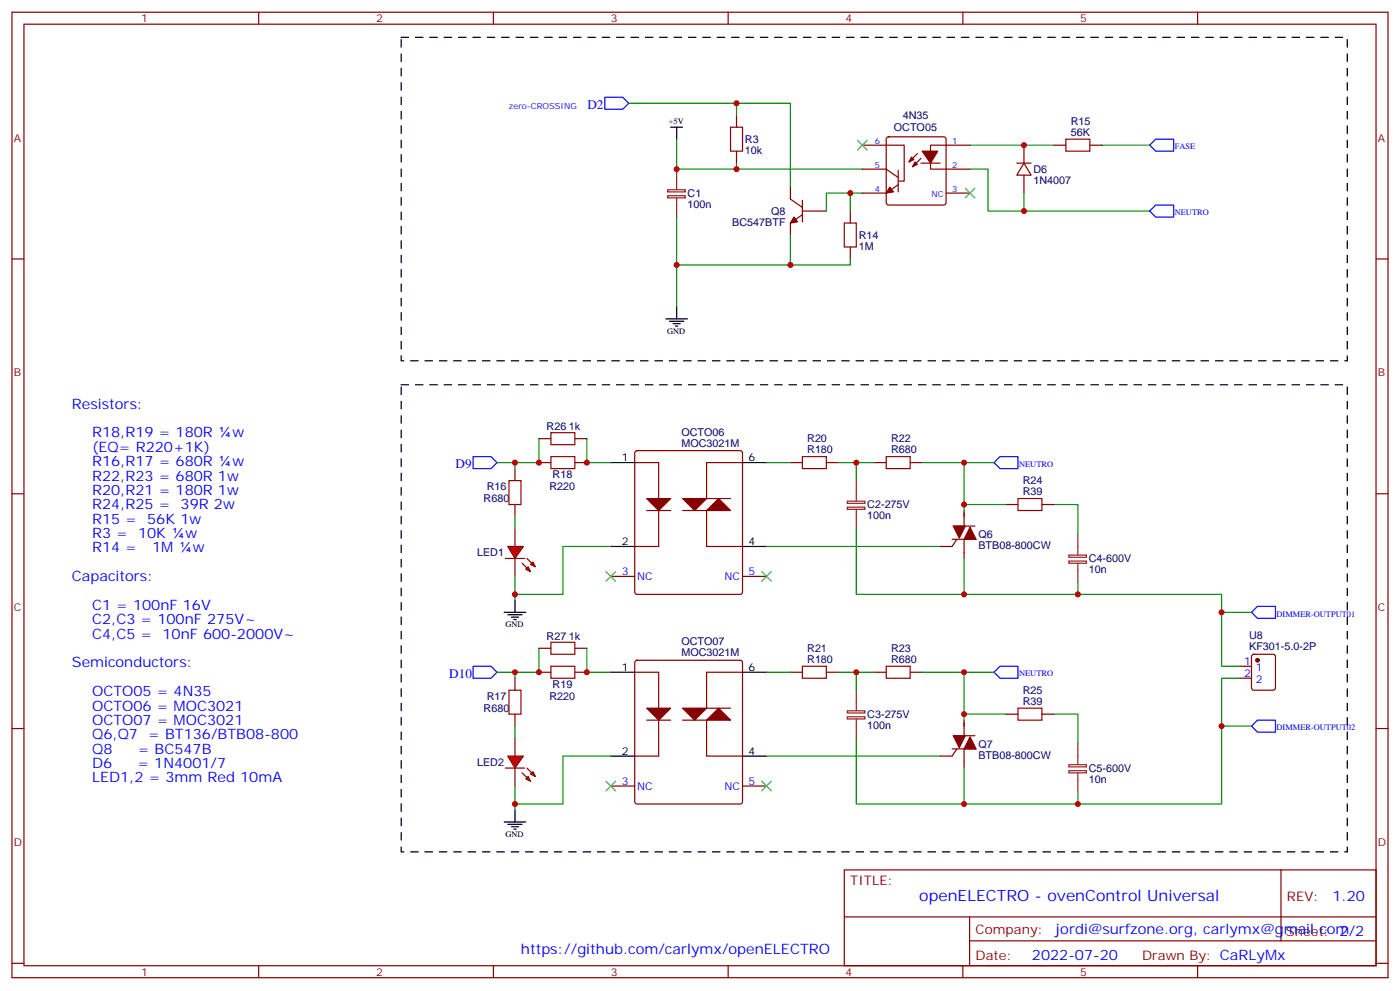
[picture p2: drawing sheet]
<svg xmlns="http://www.w3.org/2000/svg" width="412mm" height="292mm" viewBox="0 0 412 292" stroke-linecap="round" stroke-linejoin="round" font-family="sans-serif">
<g fill="none" stroke="#870000" stroke-width=".35">
<path d="M3.5 3.6h405.4v284.3h-405.4zM7.1 7.1h398.2v277.3h-398.2zM76.2 3.6v3.5M145.3 3.6v3.5M214.5 3.6v3.5M283.6 3.6v3.5M352.8 3.6v3.5M3.5 76.3h3.6M405.3 76.3h3.6M3.5 145.4h3.6M405.3 145.4h3.6M3.5 214.6h3.6"/>
<path d="M405.3 214.6h3.6M248.7 256.2h156.6v28.2h-156.6zM377.3 256.2v20.9M248.7 270h156.5M285.6 277.1h119.6M285.6 270v14.1M3.5 283.7h3.6M76.2 284.4v3.5M145.3 284.4v3.5M214.5 284.4v3.5M283.6 284.4v3.5M352.8 284.4v3.5"/>
<path d="M405.3 283.7h3.6"/>
</g>
<path d="M178.2 28.6h5.2l1.8 1.8-1.8 1.8h-5.2zM139.3 134.5h5.3l1.8 1.7-1.8 1.8h-5.3zM139.3 196.2h5.3l1.8 1.8-1.8 1.7h-5.3z" fill="none" stroke="#00f" stroke-width=".35"/>
<path d="M197.6 37.5h3.5M199.3 37.5v3.5M196.1 93.9h6.4M197.2 94.6h4.2M198.3 95.3h2.1M199 96h.7M199.3 90.4v3.5" fill="none" stroke="#000" stroke-width=".35"/>
<path d="M187.2 132.9l.5-.2h30.3l.5 .2 .2 .5v40.9l-.2 .5-.5 .2h-30.3l-.5-.2-.2-.5v-40.9z" fill="#fff" stroke="#870000" stroke-width=".35"/>
<path d="M187 136.2h7v24.7h-7M218.7 136.2h-10.6v10.6h7.1M190.5 150.4h7.1M201.1 150.4h7v10.5h10.6M179.9 169.8h7.1M218.7 169.8h7.1" fill="none" stroke="#870000" stroke-width=".35"/>
<g fill="#870000" stroke="#870000" stroke-width=".35">
<path d="M190.5 146.8h7.1l-3.6 3.6z"/>
<path d="M201.1 146.8h7l-3.5 3.6z"/>
<path d="M208.1 150.4l3.6-3.6 3.5 3.6z"/>
</g>
<path d="M179.9 136.2h7.1M218.7 136.2h7.1M179.9 160.9h7.1M218.7 160.9h7.1" fill="none" stroke="#000" stroke-width=".35"/>
<path d="M187.2 194.7l.5-.2h30.3l.5 .2 .2 .5v40.9l-.2 .5-.5 .2h-30.3l-.5-.2-.2-.5v-40.9z" fill="#fff" stroke="#870000" stroke-width=".35"/>
<g fill="none" stroke="#870000" stroke-width=".35">
<path d="M217 33.9v3.6M217 44.5v3.5M232.8 55.1v3.5l3.6 2.5M236.4 59v6.3M254 42.8h12.3v10.5h-1.7M254 49.8h7.1l3.5 2.5M261.3 40.5l.5-.2h16.2l.5 .2 .2 .5v18.7l-.2 .5-.5 .2h-16.2l-.5-.2-.2-.5v-18.7zM264.6 54.4l-3.5 2.5h-7.1M264.6 50.2v6.3M270.2 45.2l-2.4 2.5M271.3 46.6l-2.5 2.5M271.3 48h5.6"/>
<path d="M278.7 56.9h7.1M285.8 42.8h-11.7v7h11.7M299.5 48h4.2M301.6 48l2.1 3.6h-4.2zM301.6 42.8v5.2M301.6 51.6v5.3M310.4 42.8h3.6M321 42.8h3.6M236.4 63.2l-3.6 2.5v3.5M236.4 62.2h7M250.5 62.2v3.5M250.5 72.7v3.6"/>
<path d="M151.7 138v3.5M151.7 148.6v3.5M280.5 158.8h7M280.8 154.9h6.4M281.9 158.8l-1.4 2.1h-3.6M284 150.4v4.5M284 158.8v5.7M151.7 199.7v3.6M187 198h7v24.7h-7M218.7 198h-10.6v10.6h7.1M151.7 210.3v3.6M190.5 212.1h7.1"/>
<path d="M201.1 212.1h7v10.6h10.6M280.8 216.7h6.4M284 212.1v4.6M179.9 231.5h7.1M218.7 231.5h7.1M280.5 220.6h7M281.9 220.6l-1.4 2.1h-3.6M284 220.6v5.6"/>
</g>
<g fill="#870000" stroke="#870000" stroke-width=".35">
<path d="M190.5 208.6h7.1l-3.6 3.5z"/>
<path d="M201.1 208.6h7l-3.5 3.5z"/>
<path d="M208.1 212.1l3.6-3.5 3.5 3.5z"/>
<path d="M262.1 55.1l1.1 1.4-2.1 .4z"/>
<path d="M269.5 47.7l.7 .7-1.4 .7z"/>
<path d="M268.5 46.3l.7 .7-1.4 .7z"/>
<path d="M271.6 44.5h4.6l-2.1 3.5z"/>
<path d="M280.8 154.9h3.5l-1.7 3.6z"/>
<path d="M285.8 155.3l1.7 3.5h-3.5z"/>
<path d="M280.8 216.7h3.5l-1.7 3.5z"/>
<path d="M285.8 217l1.7 3.6h-3.5z"/>
<path d="M233.9 63.9l1 1.4-2.1 .4z"/>
</g>
<g fill="none" stroke="#000" stroke-width=".35">
<path d="M151.7 176.8v3.5M148.5 180.3h6.4M149.6 181h4.2M150.6 181.8h2.2M151.3 182.5h.7M179.9 198h7.1M218.7 198h7.1M151.7 238.5v3.6M179.9 222.7h7.1M218.7 222.7h7.1M148.5 242.1h6.4M149.6 242.8h4.2"/>
<path d="M150.6 243.5h2.2M151.3 244.2h.7"/>
</g>
<path d="M196.7 55.9h5.2v.6h-5.2zM196.7 57.6h5.2v.7h-5.2zM199.3 49.8v6M199.3 58.3v5.6" fill="none" stroke="#8c2424" stroke-width=".35"/>
<path d="M185.2 30.4h47.6v24.7M217 30.4v3.5M199.3 41v8.8h54.7M217 48v1.8M250.5 56.9v5.3M254 56.9h-10.6v5.3M285.8 49.8h5.2v12.4h10.6v-5.3M285.8 42.8h24.6M199.3 63.9v26.5M232.8 69.2v8.8h-33.5M250.5 76.3v1.7h-17.7M301.6 62.2h37.1" fill="none" stroke="#008700" stroke-width=".35"/>
<path d="M215.2 37.5h3.5v7h-3.5zM314 41h7v3.5h-7zM248.7 65.7h3.5v7h-3.5zM149.9 141.5h3.6v7.1h-3.6zM149.9 203.3h3.6v7h-3.6z" fill="none" stroke="#a10000" stroke-width=".35"/>
<path d="M252.6 41.3l2.8 2.9M255.4 41.3l-2.8 2.9M284.3 55.5l2.9 2.8M287.2 55.5l-2.9 2.8" fill="none" stroke="#3c3" stroke-width=".35"/>
<path d="M338.7 42.8l1.7-1.8h5.3v3.5h-5.3zM338.7 62.2l1.7-1.8h5.3v3.5h-5.3z" fill="none" stroke="#00f" stroke-width=".35"/>
<path d="M118.2 11h278.7v95.3h-278.7z" fill="none" stroke="#000" stroke-width=".35" stroke-dasharray="2.1 2.1"/>
<g fill="#f00" stroke="#870000" stroke-width=".35">
<path d="M149.6 160.9h4.6l-2.5 3.6z"/>
<path d="M148.9 164.5h5.6z"/>
</g>
<g fill="#870000" stroke="#870000" stroke-width=".35">
<path d="M155.2 164.5l1.4 1.4z"/>
<path d="M153.8 165.9l1.4 1.4z"/>
</g>
<g fill="#f00" stroke="#870000" stroke-width=".35">
<path d="M156.3 166.2l.7-.7 .7 1.4z"/>
<path d="M154.9 167.6l.7-.7 .7 1.4z"/>
</g>
<path d="M151.7 155.6v5.3M151.7 164.5v5.3" fill="none" stroke="#870000" stroke-width=".35"/>
<g fill="#f00" stroke="#870000" stroke-width=".35">
<path d="M149.6 222.7h4.6l-2.5 3.5z"/>
<path d="M148.9 226.2h5.6z"/>
</g>
<g fill="#870000" stroke="#870000" stroke-width=".35">
<path d="M155.2 226.2l1.4 1.4z"/>
<path d="M153.8 227.6l1.4 1.4z"/>
</g>
<g fill="#f00" stroke="#870000" stroke-width=".35">
<path d="M156.3 228l.7-.7 .7 1.4z"/>
<path d="M154.9 229.4l.7-.7 .7 1.4z"/>
</g>
<g fill="none" stroke="#870000" stroke-width=".35">
<path d="M158.7 136.2h3.6M158.7 129.2h3.6M169.3 136.2h3.6M169.3 129.2h3.6M232.8 136.2h3.6M243.4 136.2h3.5M257.5 136.2h3.6M268.1 136.2h3.5M296.3 148.6h3.6M306.9 148.6h3.5M158.7 198h3.6M158.7 190.9h3.6"/>
<path d="M169.3 198h3.6M169.3 190.9h3.6M232.8 198h3.6M243.4 198h3.5M257.5 198h3.6M268.1 198h3.5M365.1 196.2h3.6M365.1 199.7h3.6M368.9 192.9l.5-.2h5.6l.7 .4v9.5l-.5 .6-5.8 .1-.7-.5v-9.4zM151.7 217.4v5.3M296.3 210.3h3.6M306.9 210.3h3.5"/>
<path d="M151.7 226.2v5.3"/>
</g>
<g fill="none" stroke="#008700" stroke-width=".35">
<path d="M324.6 42.8h14.1M146.4 136.2h5.3v1.8M158.7 129.2v7h-7M172.9 129.2v7h7M225.8 136.2h7M246.9 136.2h10.6M252.2 136.2v5.3M271.6 136.2h12.4v14.2M284 136.2h8.8M151.7 152.1v3.5M252.2 155.6v19.4h31.8M284 148.6h12.3"/>
<path d="M310.4 148.6h7.1v8.8M151.7 169.8v7M179.9 160.9h-14.1v14.1h-14.1M225.8 160.9h51.1M284 164.5v10.5h33.5M317.5 171.5v3.5h42.3v5.3M146.4 198h5.3v1.7M158.7 190.9v7.1h-7M172.9 190.9v7.1h7M225.8 198h7M246.9 198h10.6M252.2 198v5.3"/>
<path d="M271.6 198h12.4v14.1M284 198h8.8M365.1 199.7h-5.3v14.2h8.9M368.7 180.3h-8.9v15.9h5.3M151.7 213.9v3.5M252.2 217.4v19.4h31.8M284 210.3h12.3M310.4 210.3h7.1v8.8M359.8 213.9v22.9h-42.3M151.7 231.5v7M179.9 222.7h-14.1v14.1h-14.1M225.8 222.7h51.1"/>
<path d="M284 226.2v10.6h33.5v-3.5"/>
</g>
<path d="M162.3 134.5h7v3.5h-7zM162.3 127.4h7v3.6h-7zM236.4 134.5h7v3.5h-7zM261.1 134.5h7v3.5h-7zM299.9 146.8h7v3.6h-7zM162.3 196.2h7v3.5h-7zM162.3 189.2h7v3.5h-7zM236.4 196.2h7v3.5h-7zM261.1 196.2h7v3.5h-7zM299.9 208.6h7v3.5h-7z" fill="none" stroke="#a10000" stroke-width=".35"/>
<path d="M178.5 168.3l2.8 2.9M181.3 168.3l-2.8 2.9M224.4 168.3l2.8 2.9M227.2 168.3l-2.8 2.9M178.5 230.1l2.8 2.8M181.3 230.1l-2.8 2.8M224.4 230.1l2.8 2.8M227.2 230.1l-2.8 2.8" fill="none" stroke="#3c3" stroke-width=".35"/>
<g fill="none" stroke="#8c2424" stroke-width=".35">
<path d="M249.6 147.6h5.2v.6h-5.2zM249.6 149.4h5.2v.6h-5.2zM252.2 141.5v6M252.2 150v5.6M317.5 157.4v6M314.9 163.5h5.1v.6h-5.1zM314.9 165.2h5.1v.7h-5.1zM317.5 165.9v5.6M249.6 209.3h5.2v.7h-5.2zM249.6 211.1h5.2v.6h-5.2zM252.2 203.3v6M252.2 211.7v5.7"/>
<path d="M317.5 219.1v6M314.9 225.2h5.1v.6h-5.1zM314.9 227h5.1v.6h-5.1zM317.5 227.6v5.7"/>
</g>
<path d="M292.8 136.2l1.8-1.7h5.3v3.5h-5.3zM294.6 196.2h5.3v3.5h-5.3l-1.8-1.7zM368.7 180.3l1.7-1.7h5.3v3.5h-5.3zM368.7 213.9l1.7-1.8h5.3v3.5h-5.3z" fill="none" stroke="#00f" stroke-width=".35"/>
<circle cx="370.4" cy="194.5" r=".53" fill="#870000" stroke="#870000" stroke-width=".35"/>
<path d="M118.2 113.3h278.7v137.6h-278.7z" fill="none" stroke="#000" stroke-width=".35" stroke-dasharray="2.1 2.1"/>
<g fill="#c00">
<circle cx="199.3" cy="49.8" r=".88"/>
<circle cx="199.3" cy="78" r=".88"/>
<circle cx="217" cy="49.8" r=".88"/>
<circle cx="217" cy="30.4" r=".88"/>
<circle cx="232.8" cy="78" r=".88"/>
<circle cx="250.5" cy="56.9" r=".88"/>
<circle cx="301.6" cy="42.8" r=".88"/>
<circle cx="301.6" cy="62.2" r=".88"/>
<circle cx="151.7" cy="198" r=".88"/>
<circle cx="151.7" cy="136.2" r=".88"/>
<circle cx="151.7" cy="236.8" r=".88"/>
<circle cx="151.7" cy="175" r=".88"/>
<circle cx="252.2" cy="136.2" r=".88"/>
<circle cx="252.2" cy="198" r=".88"/>
<circle cx="284" cy="236.8" r=".88"/>
<circle cx="284" cy="198" r=".88"/>
<circle cx="284" cy="136.2" r=".88"/>
<circle cx="284" cy="148.6" r=".88"/>
<circle cx="284" cy="210.3" r=".88"/>
<circle cx="317.5" cy="236.8" r=".88"/>
<circle cx="359.8" cy="213.9" r=".88"/>
<circle cx="359.8" cy="180.3" r=".88"/>
<circle cx="317.5" cy="175" r=".88"/>
<circle cx="284" cy="175" r=".88"/>
<circle cx="158.8" cy="198" r=".88"/>
<circle cx="172.9" cy="198" r=".88"/>
<circle cx="172.9" cy="136.2" r=".88"/>
<circle cx="158.8" cy="136.2" r=".88"/>
</g>
<text font-size="4.6" fill="#00f" x="270.8" y="265.2">openELECTRO - ovenControl Universal</text>
<g font-size="4.2" fill="#00f">
<text x="21.2" y="120.4">Resistors:</text>
<text x="27.1" y="128.8">R18,R19 = 180R</text>
<text x="68.4" y="128.8">w</text>
<text x="27.1" y="133.1">(EQ= R220+1K)</text>
<text x="27.1" y="137.3">R16,R17 = 680R</text>
<text x="68.4" y="137.3">w</text>
<text x="27.1" y="141.5">R22,R23 = 680R 1w</text>
<text x="27.1" y="145.8">R20,R21 = 180R 1w</text>
<text x="27.1" y="150">R24,R25 =</text>
<text x="27.1" y="154.2">R15 =</text>
<text x="43.3" y="154.2">56K 1w</text>
<text x="53.2" y="150">39R 2w</text>
<text x="27.1" y="158.5">R3 =</text>
<text x="40.7" y="158.5">10K</text>
<text x="54.7" y="158.5">w</text>
<text x="27.1" y="162.7">R14 =</text>
<text x="44.8" y="162.7">1M</text>
<text x="56.8" y="162.7">w</text>
<text x="21.2" y="171.2">Capacitors:</text>
<text x="27.1" y="179.6">C1 = 100nF 16V</text>
<text x="27.1" y="183.9">C2,C3 = 100nF 275V~</text>
<text x="27.1" y="188.1">C4,C5 =</text>
<text x="47.9" y="188.1">10nF 600-2000V~</text>
<text x="21.2" y="196.6">Semiconductors:</text>
<text x="27.1" y="205">OCTO05 = 4N35</text>
<text x="27.1" y="209.3">OCTO06 = MOC3021</text>
<text x="27.1" y="213.5">OCTO07 = MOC3021</text>
<text x="27.1" y="217.7">Q6,Q7</text>
<text x="27.1" y="222">Q8</text>
<text x="40.6" y="222">= BC547B</text>
<text x="43.7" y="217.7">= BT136/BTB08-800</text>
<text x="27.1" y="226.2">D6</text>
<text x="40.5" y="226.2">= 1N4001/7</text>
<text x="27.1" y="230.4">LED1,2 = 3mm Red 10mA</text>
<text x="392.5" y="265.4">1.20</text>
<text x="310.9" y="275">jordi@surfzone.org, carlymx@gmail.com</text>
<text x="153.5" y="280.9">https://github.com/carlymx/openELECTRO</text>
<text x="304" y="282.8">2022-07-20</text>
</g>
<g font-size="3.9" fill="#00f">
<text x="173" y="32.1">D2</text>
<text x="134.2" y="138">D9</text>
<text x="132.3" y="199.7">D10</text>
</g>
<g font-size="3.9" fill="#800">
<text x="250.5" y="260.8">TITLE:</text>
<text x="379.1" y="265.4">REV:</text>
<text x="287.4" y="275">Company:</text>
<text x="378.7" y="275.6">Sheet: 2/2</text>
<text x="287.4" y="282.6">Date:</text>
<text x="336.4" y="282.7">Drawn By: CaRLyMx</text>
</g>
<g font-size="3.2" fill="#800">
<text x="41.6" y="6.6">1</text>
<text x="110.8" y="6.6">2</text>
<text x="179.9" y="6.6">3</text>
<text x="249.1" y="6.6">4</text>
<text x="318.2" y="6.6">5</text>
<text x="4.1" y="41.7">A</text>
<text x="405.9" y="41.7">A</text>
<text x="4.1" y="110.8">B</text>
<text x="405.9" y="110.8">B</text>
<text x="4.1" y="180">C</text>
<text x="405.9" y="180">C</text>
<text x="4.1" y="249.1">D</text>
<text x="405.9" y="249.1">D</text>
<text x="41.6" y="287.4">1</text>
<text x="110.8" y="287.4">2</text>
<text x="179.9" y="287.4">3</text>
<text x="249.1" y="287.4">4</text>
<text x="318.2" y="287.4">5</text>
</g>
<g font-size="3.2" fill="#000080">
<text x="265.9" y="35">4N35</text>
<text x="263.3" y="38.6">OCTO05</text>
<text x="315.4" y="39.9">56K</text>
<text x="315.4" y="36.7">R15</text>
<text x="219.4" y="45.4">10k</text>
<text x="219.4" y="42.1">R3</text>
<text x="304.4" y="50.9">D6</text>
<text x="202.6" y="58">C1</text>
<text x="304.4" y="54.2">1N4007</text>
<text x="202.6" y="61.2">100n</text>
<text x="227.2" y="63.3">Q8</text>
<text x="215.7" y="66.5">BC547BTF</text>
<text x="252.9" y="70.3">R14</text>
<text x="252.9" y="73.6">1M</text>
<text x="161" y="126.8">R26</text>
<text x="167.6" y="126.8">1k</text>
<text x="200.7" y="131.6">MOC3021M</text>
<text x="200.7" y="128.3">OCTO06</text>
<text x="237.8" y="130.2">R20</text>
<text x="262.5" y="130.2">R22</text>
<text x="237.8" y="133.4">R180</text>
<text x="262.5" y="133.4">R680</text>
<text x="162.8" y="140.9">R18</text>
<text x="301.3" y="142.6">R24</text>
<text x="142.5" y="147.9">R680</text>
<text x="143.4" y="144.4">R16</text>
<text x="161.9" y="144.4">R220</text>
<text x="255.5" y="149.8">C2-275V</text>
<text x="301.3" y="145.8">R39</text>
<text x="255.5" y="153">100n</text>
<text x="288.2" y="161.8">BTB08-800CW</text>
<text x="288.2" y="158.5">Q6</text>
<text x="140.5" y="163.8">LED1</text>
<text x="320.7" y="165.6">C4-600V</text>
<text x="320.7" y="168.8">10n</text>
<text x="161" y="188.5">R27</text>
<text x="167.6" y="188.5">1k</text>
<text x="200.7" y="190.1">OCTO07</text>
<text x="237.8" y="192">R21</text>
<text x="262.5" y="192">R23</text>
<text x="368" y="191.5">KF301-5.0-2P</text>
<text x="368" y="188.3">U8</text>
<text x="200.7" y="193.3">MOC3021M</text>
<text x="237.8" y="195.2">R180</text>
<text x="262.5" y="195.2">R680</text>
<text x="162.8" y="202.6">R19</text>
<text x="142.5" y="209.7">R680</text>
<text x="143.4" y="206.1">R17</text>
<text x="161.9" y="206.1">R220</text>
<text x="301.3" y="207.5">R39</text>
<text x="301.3" y="204.3">R25</text>
<text x="255.5" y="214.7">100n</text>
<text x="255.5" y="211.5">C3-275V</text>
<text x="288.2" y="220.3">Q7</text>
<text x="140.5" y="225.5">LED2</text>
<text x="288.2" y="223.5">BTB08-800CW</text>
<text x="320.7" y="227.3">C5-600V</text>
<text x="320.7" y="230.5">10n</text>
</g>
<g font-size="3.2">
<text x="183.2" y="135.9">1</text>
<text x="220.5" y="135.9">6</text>
<text x="183.2" y="160.6">2</text>
<text x="220.5" y="160.6">4</text>
<text x="183.2" y="197.6">1</text>
<text x="220.5" y="197.6">6</text>
<text x="183.2" y="222.3">2</text>
<text x="220.5" y="222.3">4</text>
</g>
<g font-size="3.2" fill="#00f">
<text x="183.2" y="169.4">3</text>
<text x="187.7" y="170.8">NC</text>
<text x="213.4" y="170.8">NC</text>
<text x="220.5" y="169.4">5</text>
<text x="366.5" y="195.9">1</text>
<text x="370" y="197.6">1</text>
<text x="366.5" y="199.4">2</text>
<text x="370" y="201.2">2</text>
<text x="183.2" y="231.1">3</text>
<text x="187.7" y="232.6">NC</text>
<text x="213.4" y="232.6">NC</text>
<text x="220.5" y="231.1">5</text>
</g>
<g font-size="2.5" fill="#00f">
<text x="149.9" y="32.2">zero-CROSSING</text>
<text x="257.7" y="42.4">6</text>
<text x="280.5" y="42.4">1</text>
<text x="346.1" y="44">FASE</text>
<text x="257.7" y="49.5">5</text>
<text x="280.5" y="49.5">2</text>
<text x="257.7" y="56.5">4</text>
<text x="274.4" y="57.9">NC</text>
<text x="280.5" y="56.5">3</text>
<text x="346.1" y="63.4">NEUTRO</text>
<text x="300.2" y="137.5">NEUTRO</text>
<text x="376" y="181.6">DIMMER-OUTPUT01</text>
<text x="300.2" y="199.2">NEUTRO</text>
<text x="376" y="215.1">DIMMER-OUTPUT02</text>
</g>
<g font-size="2.5">
<text x="197" y="36.6">+5V</text>
<text x="196.5" y="98.3">GND</text>
<text x="148.9" y="184.7">GND</text>
<text x="148.9" y="246.4">GND</text>
</g>
</svg>
